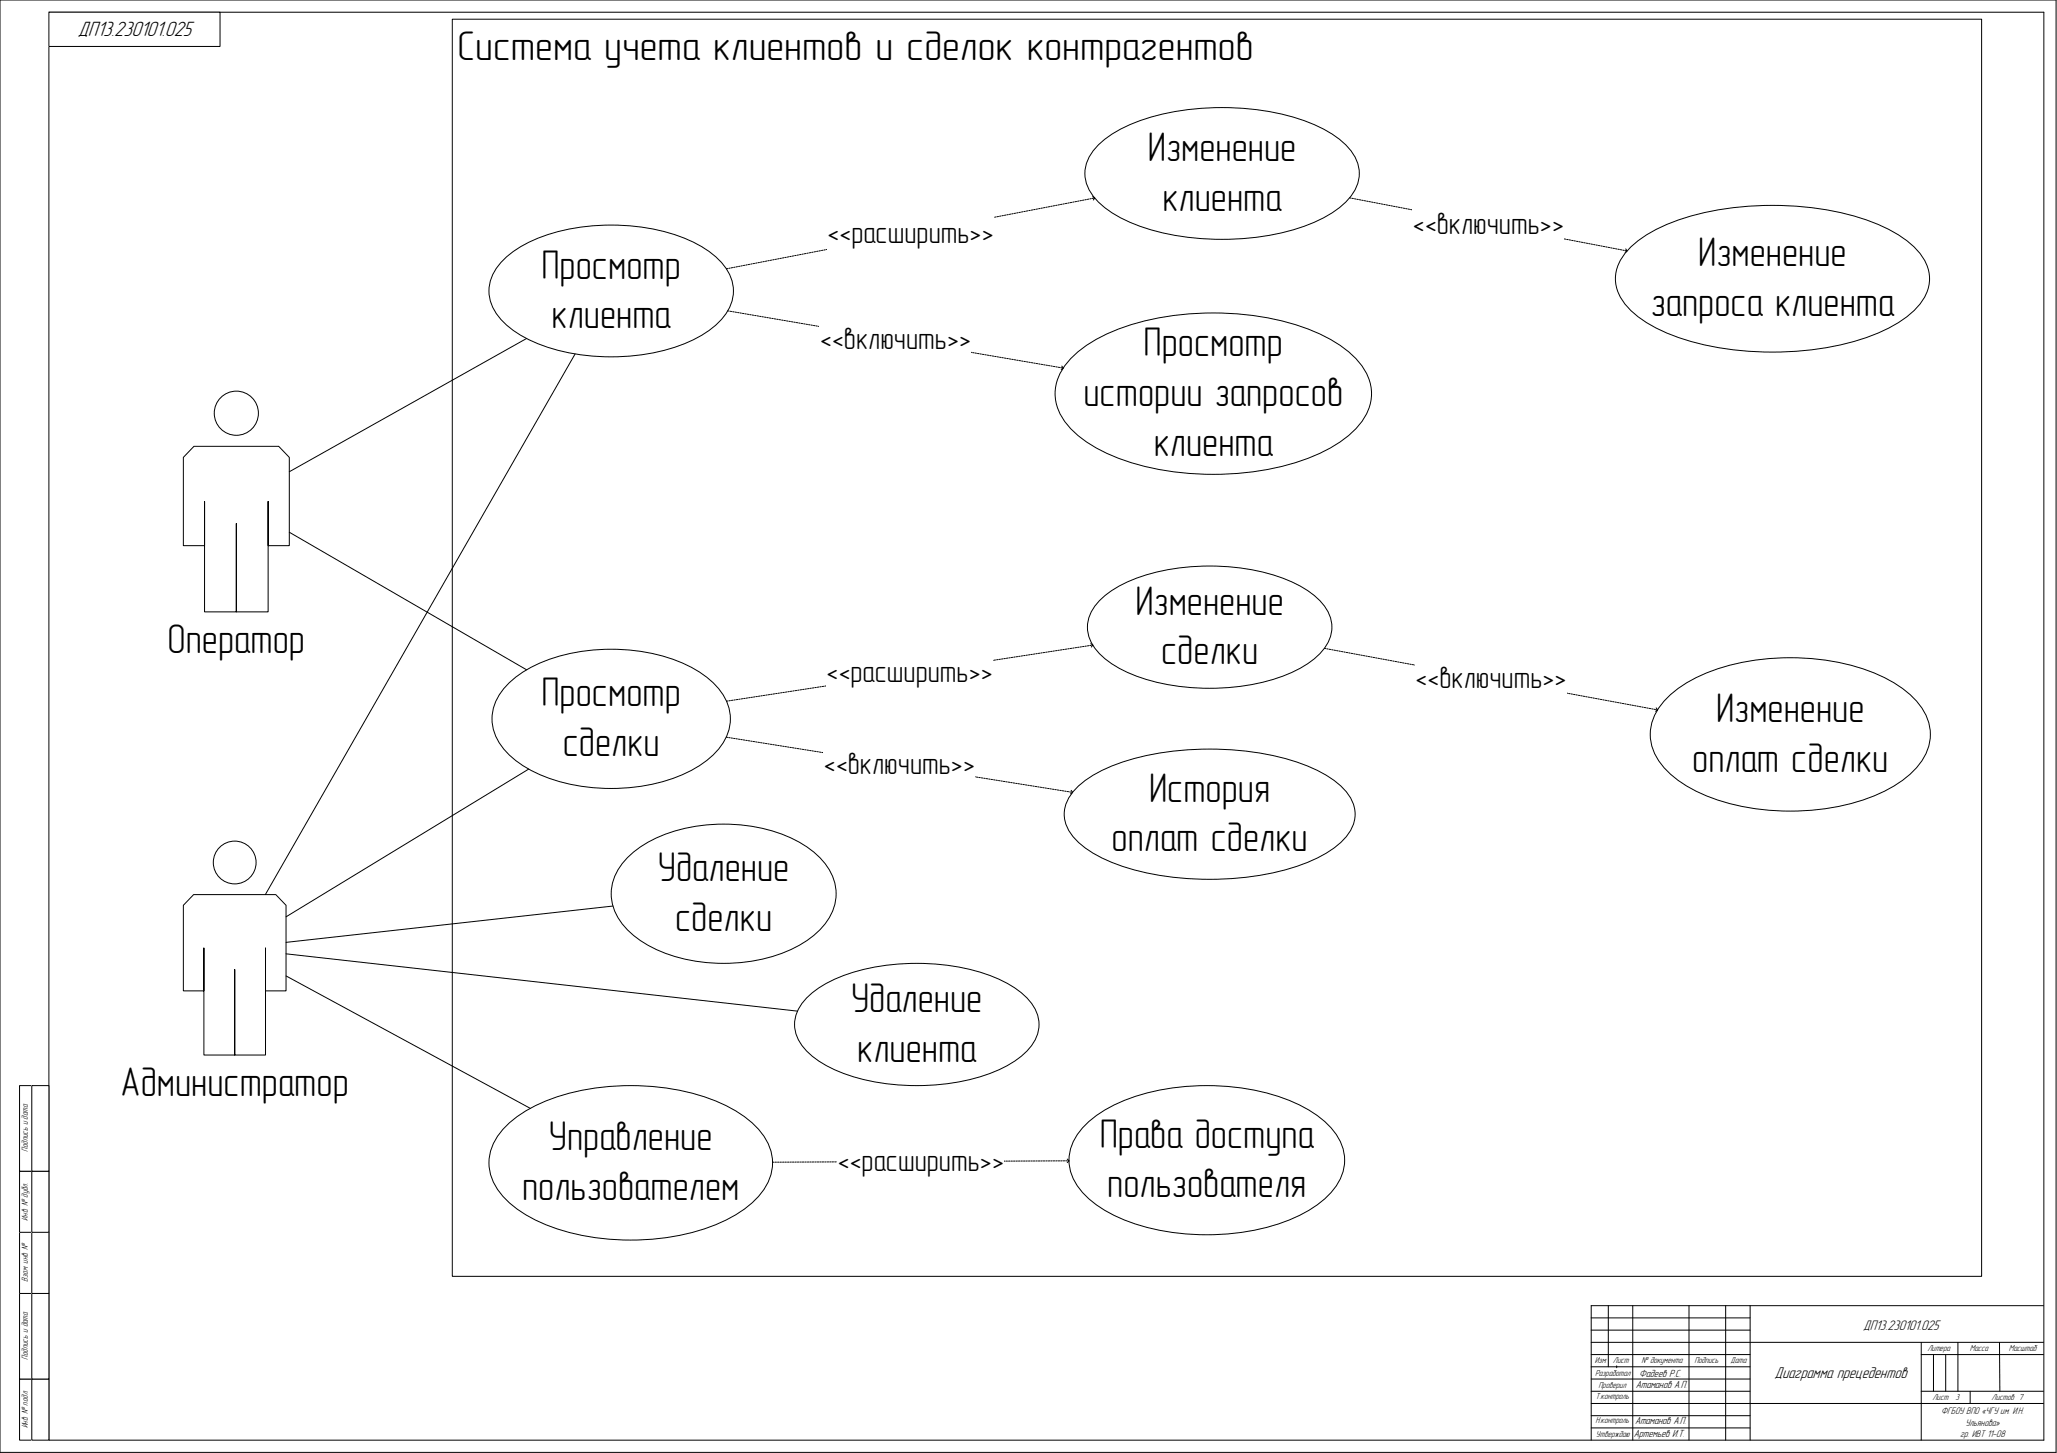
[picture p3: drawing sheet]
<svg xmlns="http://www.w3.org/2000/svg" width="841mm" height="594mm" viewBox="0 0 841 594" stroke-linecap="round" stroke-linejoin="round" font-family="sans-serif">
<path d="M185 7.9h625.5v514.1h-625.5z" fill="none" stroke="#000" stroke-width=".41"/>
<path d="M79.3 182.5h34.7l4.3 4.6v36.1h-8.6v-18.1v45.1h-13v-36.1v36.1h-13v-45.1v18.1h-8.7v-36.1zM87.6 169a9.1 9.1 0 0 0 18.1 0 9.1 9.1 0 0 0-18.1 0z" fill-rule="evenodd" fill="#fff"/>
<g fill="none" stroke="#000" stroke-width=".41">
<path d="M79.3 182.5h34.7l4.3 4.6v36.1h-8.6v-18.1v45.1h-13v-36.1v36.1h-13v-45.1v18.1h-8.7v-36.1z"/>
<circle cx="96.7" cy="169" r="9"/>
</g>
<path d="M79.2 365.9h33.6l4.2 4.4v34.9h-8.4v-17.5v43.8h-12.6v-35v35h-12.6v-43.8v17.5h-8.4v-34.9zM87.2 352.7a8.8 8.8 0 0 0 17.6 0 8.8 8.8 0 0 0-17.6 0z" fill-rule="evenodd" fill="#fff"/>
<g fill="none" stroke="#000" stroke-width=".41">
<path d="M79.2 365.9h33.6l4.2 4.4v34.9h-8.4v-17.5v43.8h-12.6v-35v35h-12.6v-43.8v17.5h-8.4v-34.9z"/>
<circle cx="96" cy="352.7" r="8.8"/>
</g>
<path d="M205.3 106.9a52.2 52.2 0 0 1 28.3-13.4 84.7 84.7 0 0 1 49.4 5.3 29.8 29.8 0 0 1 16 14.8 16.4 16.4 0 0 1-4.3 17.5 52.2 52.2 0 0 1-28.3 13.4 84.7 84.7 0 0 1-49.4-5.3 29.8 29.8 0 0 1-16-14.8 16.4 16.4 0 0 1 4.3-17.5z" fill-rule="evenodd" fill="#fff"/>
<path d="M205.3 106.9a52.2 52.2 0 0 1 28.3-13.4 84.7 84.7 0 0 1 49.4 5.3 29.8 29.8 0 0 1 16 14.8 16.4 16.4 0 0 1-4.3 17.5 52.2 52.2 0 0 1-28.3 13.4 84.7 84.7 0 0 1-49.4-5.3 29.8 29.8 0 0 1-16-14.8 16.4 16.4 0 0 1 4.3-17.5z" fill="none" stroke="#000" stroke-width=".41"/>
<path d="M207.9 279.6a54.9 54.9 0 0 1 32.3-13.5 71.7 71.7 0 0 1 46.4 9.1 24.5 24.5 0 0 1 12 16.9 20.6 20.6 0 0 1-8.2 17.8 61.6 61.6 0 0 1-37.1 12.5 69.1 69.1 0 0 1-39.9-9.6 24.5 24.5 0 0 1-12-16.8 19.5 19.5 0 0 1 6.5-16.4z" fill-rule="evenodd" fill="#fff"/>
<path d="M207.9 279.6a54.9 54.9 0 0 1 32.3-13.5 71.7 71.7 0 0 1 46.4 9.1 24.5 24.5 0 0 1 12 16.9 20.6 20.6 0 0 1-8.2 17.8 61.6 61.6 0 0 1-37.1 12.5 69.1 69.1 0 0 1-39.9-9.6 24.5 24.5 0 0 1-12-16.8 19.5 19.5 0 0 1 6.5-16.4z" fill="none" stroke="#000" stroke-width=".41"/>
<path d="M438.4 146.2a62.6 62.6 0 0 1 28.9-14.7 118.8 118.8 0 0 1 68.5 3.4 47.3 47.3 0 0 1 21.6 15.3 18.5 18.5 0 0 1-1.5 23.6 55.8 55.8 0 0 1-27 15.7 118.4 118.4 0 0 1-72.2-2.4 47.3 47.3 0 0 1-21.6-15.3 18.5 18.5 0 0 1 1.5-23.6z" fill-rule="evenodd" fill="#fff"/>
<path d="M438.4 146.2a62.6 62.6 0 0 1 28.9-14.7 118.8 118.8 0 0 1 68.5 3.4 47.3 47.3 0 0 1 21.6 15.3 18.5 18.5 0 0 1-1.5 23.6 55.8 55.8 0 0 1-27 15.7 118.4 118.4 0 0 1-72.2-2.4 47.3 47.3 0 0 1-21.6-15.3 18.5 18.5 0 0 1 1.5-23.6z" fill="none" stroke="#000" stroke-width=".41"/>
<path d="M440 322.6a53.1 53.1 0 0 1 24.8-12.6 121.8 121.8 0 0 1 69.3 3 37.5 37.5 0 0 1 18.1 12.9 13.6 13.6 0 0 1-2.6 17.5 53.1 53.1 0 0 1-24.8 12.6 121.8 121.8 0 0 1-69.3-3 37.5 37.5 0 0 1-18.1-12.9 13.6 13.6 0 0 1 2.6-17.5z" fill-rule="evenodd" fill="#fff"/>
<path d="M440 322.6a53.1 53.1 0 0 1 24.8-12.6 121.8 121.8 0 0 1 69.3 3 37.5 37.5 0 0 1 18.1 12.9 13.6 13.6 0 0 1-2.6 17.5 53.1 53.1 0 0 1-24.8 12.6 121.8 121.8 0 0 1-69.3-3 37.5 37.5 0 0 1-18.1-12.9 13.6 13.6 0 0 1 2.6-17.5z" fill="none" stroke="#000" stroke-width=".41"/>
<path d="M207.9 459.6a66.1 66.1 0 0 1 34.7-14.5 96.9 96.9 0 0 1 53.7 6.8 34.7 34.7 0 0 1 18.5 17.3 19.3 19.3 0 0 1-4.9 20.5 56.7 56.7 0 0 1-29.3 15 98.3 98.3 0 0 1-60.9-5.4 34.7 34.7 0 0 1-18.5-17.4 19.3 19.3 0 0 1 4.9-20.5z" fill-rule="evenodd" fill="#fff"/>
<path d="M207.9 459.6a66.1 66.1 0 0 1 34.7-14.5 96.9 96.9 0 0 1 53.7 6.8 34.7 34.7 0 0 1 18.5 17.3 19.3 19.3 0 0 1-4.9 20.5 56.7 56.7 0 0 1-29.3 15 98.3 98.3 0 0 1-60.9-5.4 34.7 34.7 0 0 1-18.5-17.4 19.3 19.3 0 0 1 4.9-20.5z" fill="none" stroke="#000" stroke-width=".41"/>
<path d="M443.2 460.8a58.8 58.8 0 0 1 31.9-15.1 95.1 95.1 0 0 1 55.8 5.9 33.7 33.7 0 0 1 18 16.8 18.6 18.6 0 0 1-4.9 19.8 58.8 58.8 0 0 1-31.9 15.1 95.1 95.1 0 0 1-55.7-5.9 33.7 33.7 0 0 1-18-16.8 18.6 18.6 0 0 1 4.8-19.8z" fill-rule="evenodd" fill="#fff"/>
<path d="M436.5 474l.8 .8-.8 .7M443.2 460.8a58.8 58.8 0 0 1 31.9-15.1 95.1 95.1 0 0 1 55.8 5.9 33.7 33.7 0 0 1 18 16.8 18.6 18.6 0 0 1-4.9 19.8 58.8 58.8 0 0 1-31.9 15.1 95.1 95.1 0 0 1-55.7-5.9 33.7 33.7 0 0 1-18-16.8 18.6 18.6 0 0 1 4.8-19.8z" fill="none" stroke="#000" stroke-width=".41"/>
<path d="M316 475.3l121.3-.5" fill="none" stroke="#000" stroke-width=".41" stroke-dasharray=".6 .4"/>
<g fill="#fff">
<path d="M342.5 467.4h68.2v15.3h-68.2z" fill-rule="evenodd"/>
<path d="M449.7 58.9a57.5 57.5 0 0 1 28.3-12.8 107.1 107.1 0 0 1 58.9 4.6 35.6 35.6 0 0 1 17.1 13.1 14.4 14.4 0 0 1-2.4 17.6 49.1 49.1 0 0 1-23.4 12.8 107.5 107.5 0 0 1-65.4-3 35.6 35.6 0 0 1-17-13.1 14.4 14.4 0 0 1 2.4-17.6z" fill-rule="evenodd"/>
</g>
<path d="M449.7 58.9a57.5 57.5 0 0 1 28.3-12.8 107.1 107.1 0 0 1 58.9 4.6 35.6 35.6 0 0 1 17.1 13.1 14.4 14.4 0 0 1-2.4 17.6 49.1 49.1 0 0 1-23.4 12.8 107.5 107.5 0 0 1-65.4-3 35.6 35.6 0 0 1-17-13.1 14.4 14.4 0 0 1 2.4-17.6zM434.3 149.7l.6 .8-.8 .6" fill="none" stroke="#000" stroke-width=".41"/>
<path d="M297.7 127.1l137.2 23.4" fill="none" stroke="#000" stroke-width=".41" stroke-dasharray=".6 .4"/>
<path d="M335.3 131.2h62v15.3h-62z" fill-rule="evenodd" fill="#fff"/>
<path d="M297.1 109.9l150.7-28.9" fill="none" stroke="#000" stroke-width=".41" stroke-dasharray=".6 .4"/>
<path d="M446.9 80.4l.9 .6-.6 .8" fill="none" stroke="#000" stroke-width=".41"/>
<g fill="#fff">
<path d="M338.3 87.8h68.2v15.3h-68.2z" fill-rule="evenodd"/>
<path d="M330.3 407.8a53.9 53.9 0 0 1 28.3-12.4 90.8 90.8 0 0 1 49.4 4.8 29 29 0 0 1 16 13.8 14.4 14.4 0 0 1-4.3 16.2 53.9 53.9 0 0 1-28.3 12.4 90.8 90.8 0 0 1-49.4-4.8 29 29 0 0 1-16-13.8 14.4 14.4 0 0 1 4.3-16.2z" fill-rule="evenodd"/>
</g>
<path d="M330.3 407.8a53.9 53.9 0 0 1 28.3-12.4 90.8 90.8 0 0 1 49.4 4.8 29 29 0 0 1 16 13.8 14.4 14.4 0 0 1-4.3 16.2 53.9 53.9 0 0 1-28.3 12.4 90.8 90.8 0 0 1-49.4-4.8 29 29 0 0 1-16-13.8 14.4 14.4 0 0 1 4.3-16.2z" fill="none" stroke="#000" stroke-width=".41"/>
<path d="M256.3 351.2a52.6 52.6 0 0 1 33.5-13.9 63.9 63.9 0 0 1 40.7 9.4 23.9 23.9 0 0 1 11.5 18.8 23.3 23.3 0 0 1-11.5 18.8 65 65 0 0 1-46.7 8.7 49.4 49.4 0 0 1-27.5-13.1 19.6 19.6 0 0 1 0-28.7z" fill-rule="evenodd" fill="#fff"/>
<path d="M256.3 351.2a52.6 52.6 0 0 1 33.5-13.9 63.9 63.9 0 0 1 40.7 9.4 23.9 23.9 0 0 1 11.5 18.8 23.3 23.3 0 0 1-11.5 18.8 65 65 0 0 1-46.7 8.7 49.4 49.4 0 0 1-27.5-13.1 19.6 19.6 0 0 1 0-28.7z" fill="none" stroke="#000" stroke-width=".41"/>
<path d="M450.1 245.3a53.9 53.9 0 0 1 28.3-12.4 90.8 90.8 0 0 1 49.4 4.8 29 29 0 0 1 16 13.8 14.4 14.4 0 0 1-4.3 16.2 53.9 53.9 0 0 1-28.3 12.4 90.8 90.8 0 0 1-49.4-4.8 29 29 0 0 1-16-13.8 14.4 14.4 0 0 1 4.3-16.2z" fill-rule="evenodd" fill="#fff"/>
<path d="M450.1 245.3a53.9 53.9 0 0 1 28.3-12.4 90.8 90.8 0 0 1 49.4 4.8 29 29 0 0 1 16 13.8 14.4 14.4 0 0 1-4.3 16.2 53.9 53.9 0 0 1-28.3 12.4 90.8 90.8 0 0 1-49.4-4.8 29 29 0 0 1-16-13.8 14.4 14.4 0 0 1 4.3-16.2z" fill="none" stroke="#000" stroke-width=".41"/>
<path d="M667.5 100.6a64.3 64.3 0 0 1 28.7-13.4 128.3 128.3 0 0 1 68.1 3.1 47.2 47.2 0 0 1 21.4 13.8 15.8 15.8 0 0 1-1.5 21.6 56.6 56.6 0 0 1-26.8 14.2 127.8 127.8 0 0 1-71.7-2.2 47.2 47.2 0 0 1-21.4-13.8 15.8 15.8 0 0 1 1.5-21.6z" fill-rule="evenodd" fill="#fff"/>
<path d="M665 101.8l.5 .8-.8 .6M667.5 100.6a64.3 64.3 0 0 1 28.7-13.4 128.3 128.3 0 0 1 68.1 3.1 47.2 47.2 0 0 1 21.4 13.8 15.8 15.8 0 0 1-1.5 21.6 56.6 56.6 0 0 1-26.8 14.2 127.8 127.8 0 0 1-71.7-2.2 47.2 47.2 0 0 1-21.4-13.8 15.8 15.8 0 0 1 1.5-21.6z" fill="none" stroke="#000" stroke-width=".41"/>
<path d="M552 80.9l113.5 21.7" fill="none" stroke="#000" stroke-width=".41" stroke-dasharray=".6 .4"/>
<path d="M577.8 84.2h62v15.2h-62z" fill-rule="evenodd" fill="#fff"/>
<path d="M297.2 286.8l149.8-23" fill="none" stroke="#000" stroke-width=".41" stroke-dasharray=".6 .4"/>
<path d="M446.2 263.2l.8 .6-.6 .8" fill="none" stroke="#000" stroke-width=".41"/>
<g fill="#fff">
<path d="M338 267.7h68.2v15.2h-68.2z" fill-rule="evenodd"/>
<path d="M682.8 284.5a65.1 65.1 0 0 1 34.3-14.4 92.6 92.6 0 0 1 55.7 8.1 33 33 0 0 1 15.6 15.8 19.3 19.3 0 0 1-4.9 20.4 59.4 59.4 0 0 1-32.4 15.6 95.6 95.6 0 0 1-56.6-6.1 34.4 34.4 0 0 1-18.3-17.2 19.3 19.3 0 0 1 4.9-20.4z" fill-rule="evenodd"/>
</g>
<path d="M677.4 289.5l.6 .8-.8 .6M682.8 284.5a65.1 65.1 0 0 1 34.3-14.4 92.6 92.6 0 0 1 55.7 8.1 33 33 0 0 1 15.6 15.8 19.3 19.3 0 0 1-4.9 20.4 59.4 59.4 0 0 1-32.4 15.6 95.6 95.6 0 0 1-56.6-6.1 34.4 34.4 0 0 1-18.3-17.2 19.3 19.3 0 0 1 4.9-20.4z" fill="none" stroke="#000" stroke-width=".41"/>
<path d="M541.7 265.2l136.3 25.1" fill="none" stroke="#000" stroke-width=".41" stroke-dasharray=".6 .4"/>
<path d="M578.8 270.1h62.1v15.3h-62.1z" fill-rule="evenodd" fill="#fff"/>
<path d="M297 301.5l141.7 22.6" fill="none" stroke="#000" stroke-width=".41" stroke-dasharray=".6 .4"/>
<path d="M438.1 323.2l.6 .9-.8 .6" fill="none" stroke="#000" stroke-width=".41"/>
<path d="M336.9 305.2h62v15.2h-62z" fill-rule="evenodd" fill="#fff"/>
<path d="M0 0h841v594h-841zM20 5h816v584h-816z" fill="none" stroke="#000" stroke-width=".41"/>
<path d="M20 5h70v14h-70z" fill-rule="evenodd" fill="#fff"/>
<g fill="none" stroke="#000" stroke-width=".41">
<path d="M20 5h70v14h-70zM650.9 539h64.9M657.8 534v25M667.8 534v55M690.8 534v55M705.8 534v55M715.8 534v55M835.8 534h-184.9v55M650.9 549h184.9M650.9 544h64.9M650.9 554h64.9M650.9 559h64.9"/>
<path d="M785.8 554h50M785.8 549v40M790.9 554v15M795.8 554v15M800.8 549v20M817.8 549l.2 20M650.9 574h184.9M650.9 564h64.9M650.9 569h64.9M650.9 579h64.9M785.8 569h50M805.9 569v5"/>
<path d="M650.9 584h64.9"/>
</g>
<path d="M8 564h5v25h-5z" fill-rule="evenodd" fill="#fff"/>
<path d="M8 564h5v25h-5z" fill="none" stroke="#000" stroke-width=".41"/>
<path d="M8 529h5v35h-5z" fill-rule="evenodd" fill="#fff"/>
<path d="M8 529h5v35h-5z" fill="none" stroke="#000" stroke-width=".41"/>
<path d="M8 504h5v25h-5z" fill-rule="evenodd" fill="#fff"/>
<path d="M8 504h5v25h-5z" fill="none" stroke="#000" stroke-width=".41"/>
<path d="M8 479h5v25h-5z" fill-rule="evenodd" fill="#fff"/>
<path d="M8 479h5v25h-5z" fill="none" stroke="#000" stroke-width=".41"/>
<path d="M8 444h5v35h-5z" fill-rule="evenodd" fill="#fff"/>
<path d="M8 444h5v35h-5z" fill="none" stroke="#000" stroke-width=".41"/>
<path d="M13 564h7v25h-7z" fill-rule="evenodd" fill="#fff"/>
<path d="M13 564h7v25h-7z" fill="none" stroke="#000" stroke-width=".41"/>
<path d="M13 529h7v35h-7z" fill-rule="evenodd" fill="#fff"/>
<path d="M13 529h7v35h-7z" fill="none" stroke="#000" stroke-width=".41"/>
<path d="M13 504h7v25h-7z" fill-rule="evenodd" fill="#fff"/>
<path d="M13 504h7v25h-7z" fill="none" stroke="#000" stroke-width=".41"/>
<path d="M13 479h7v25h-7z" fill-rule="evenodd" fill="#fff"/>
<path d="M13 479h7v25h-7z" fill="none" stroke="#000" stroke-width=".41"/>
<path d="M13 444h7v35h-7z" fill-rule="evenodd" fill="#fff"/>
<path d="M215.4 138.4l-97.1 54.5M235.2 144.7l-126.7 221.2M118.3 217.7l97.1 56.2M216.2 314.5l-99.2 60.5M250.7 370.6l-133.7 14.8M117 390.1l209.2 23.4M117 399.1l99.9 54.2M13 444h7v35h-7zM661.3 558.6v.8" fill="none" stroke="#000" stroke-width=".41"/>
<g font-size="16.9">
<text x="187.1" y="24.5">Система учета клиентов и сделок контрагентов</text>
<text x="469.5" y="65.9">Изменение</text>
<text x="475.5" y="86.2">клиента</text>
<text x="221.5" y="113.9">Просмотр</text>
<text x="694.6" y="108.9">Изменение</text>
<text x="675.2" y="129.2">запроса клиента</text>
<text x="225.6" y="134.2">клиента</text>
<text x="467.8" y="145.8">Просмотр</text>
<text x="443.2" y="166.1">истории запросов</text>
<text x="471.9" y="186.4">клиента</text>
<text x="464.4" y="251.4">Изменение</text>
<text x="68.6" y="266.9">Оператор</text>
<text x="474.9" y="271.7">сделки</text>
<text x="221.5" y="288.9">Просмотр</text>
<text x="701.9" y="295.3">Изменение</text>
<text x="230.2" y="309.2">сделки</text>
<text x="692.2" y="315.6">оплат сделки</text>
<text x="470" y="327.9">История</text>
<text x="454.7" y="348.2">оплат сделки</text>
<text x="269.1" y="360.4">Удаление</text>
<text x="276.2" y="380.8">сделки</text>
<text x="348.1" y="413.9">Удаление</text>
<text x="350.6" y="434.2">клиента</text>
<text x="49.3" y="448.2">Администратор</text>
<text x="224.5" y="470.5">Управление</text>
<text x="449.8" y="469.4">Права доступа</text>
<text x="213.6" y="490.8">пользователем</text>
<text x="452.9" y="489.7">пользователя</text>
</g>
<g font-size="12.7">
<text x="577.8" y="95.6">&lt;&lt;включить&gt;&gt;</text>
<text x="338.3" y="99.3">&lt;&lt;расширить&gt;&gt;</text>
<text x="335.3" y="142.6">&lt;&lt;включить&gt;&gt;</text>
<text x="338" y="279.1">&lt;&lt;расширить&gt;&gt;</text>
<text x="578.8" y="281.6">&lt;&lt;включить&gt;&gt;</text>
<text x="336.9" y="316.6">&lt;&lt;включить&gt;&gt;</text>
<text x="342.5" y="478.8">&lt;&lt;расширить&gt;&gt;</text>
</g>
<text font-size="8.9" x="31.8" y="14.5">ДП13.230101.025</text>
<text font-size="6.7" x="725.9" y="563.7">Диаграмма прецедентов</text>
<text font-size="5.9" x="762.1" y="543.8">ДП13.230101.025</text>
<g font-size="4.5">
<text x="670.5" y="563.2">Фадеев Р.С.</text>
<text x="669.1" y="567.8">Атаманов А.П.</text>
<text x="668.3" y="587.6">Артемьев И.Т.</text>
<text x="668.8" y="582.6">Атаманов А.П.</text>
</g>
<g font-size="4.1">
<text x="794" y="578.4">ФГБОУ ВПО «ЧГУ им. И.Н.</text>
<text x="801.8" y="587.7">гр. ИВТ 11-08</text>
<text x="803.9" y="583">Ульянова»</text>
</g>
<g font-size="3.7">
<text x="11.4" y="471.1" transform="rotate(-90 11.4 471.1)">Подпись и дата</text>
<text x="11.4" y="499.2" transform="rotate(-90 11.4 499.2)">Инв. № дубл.</text>
<text x="11.4" y="524.2" transform="rotate(-90 11.4 524.2)">Взам. инв. №</text>
<text x="11.4" y="556.1" transform="rotate(-90 11.4 556.1)">Подпись и дата</text>
<text x="652.3" y="557.6">Изм</text>
<text x="659.8" y="557.6">Лист</text>
<text x="671.5" y="557.6">№ документа</text>
<text x="693" y="557.6">Подпись</text>
<text x="707.8" y="557.6">Дата</text>
<text x="788.4" y="552.6">Литера</text>
<text x="805.7" y="552.6">Масса</text>
<text x="821.7" y="552.6">Масштаб</text>
<text x="652.4" y="562.6">Разработал</text>
<text x="653.8" y="567.7">Проверил</text>
<text x="652.6" y="572.2">Т.контроль</text>
<text x="790.4" y="572.4">Лист</text>
<text x="799.9" y="572.4">3</text>
<text x="814.6" y="572.4">Листов 7</text>
<text x="11.4" y="584.2" transform="rotate(-90 11.4 584.2)">Инв. № подл.</text>
<text x="652.6" y="582.2">Н.контроль</text>
<text x="652.8" y="587.6">Утверждаю</text>
</g>
<text font-size="3" x="656.7" y="557.6">.</text>
</svg>
